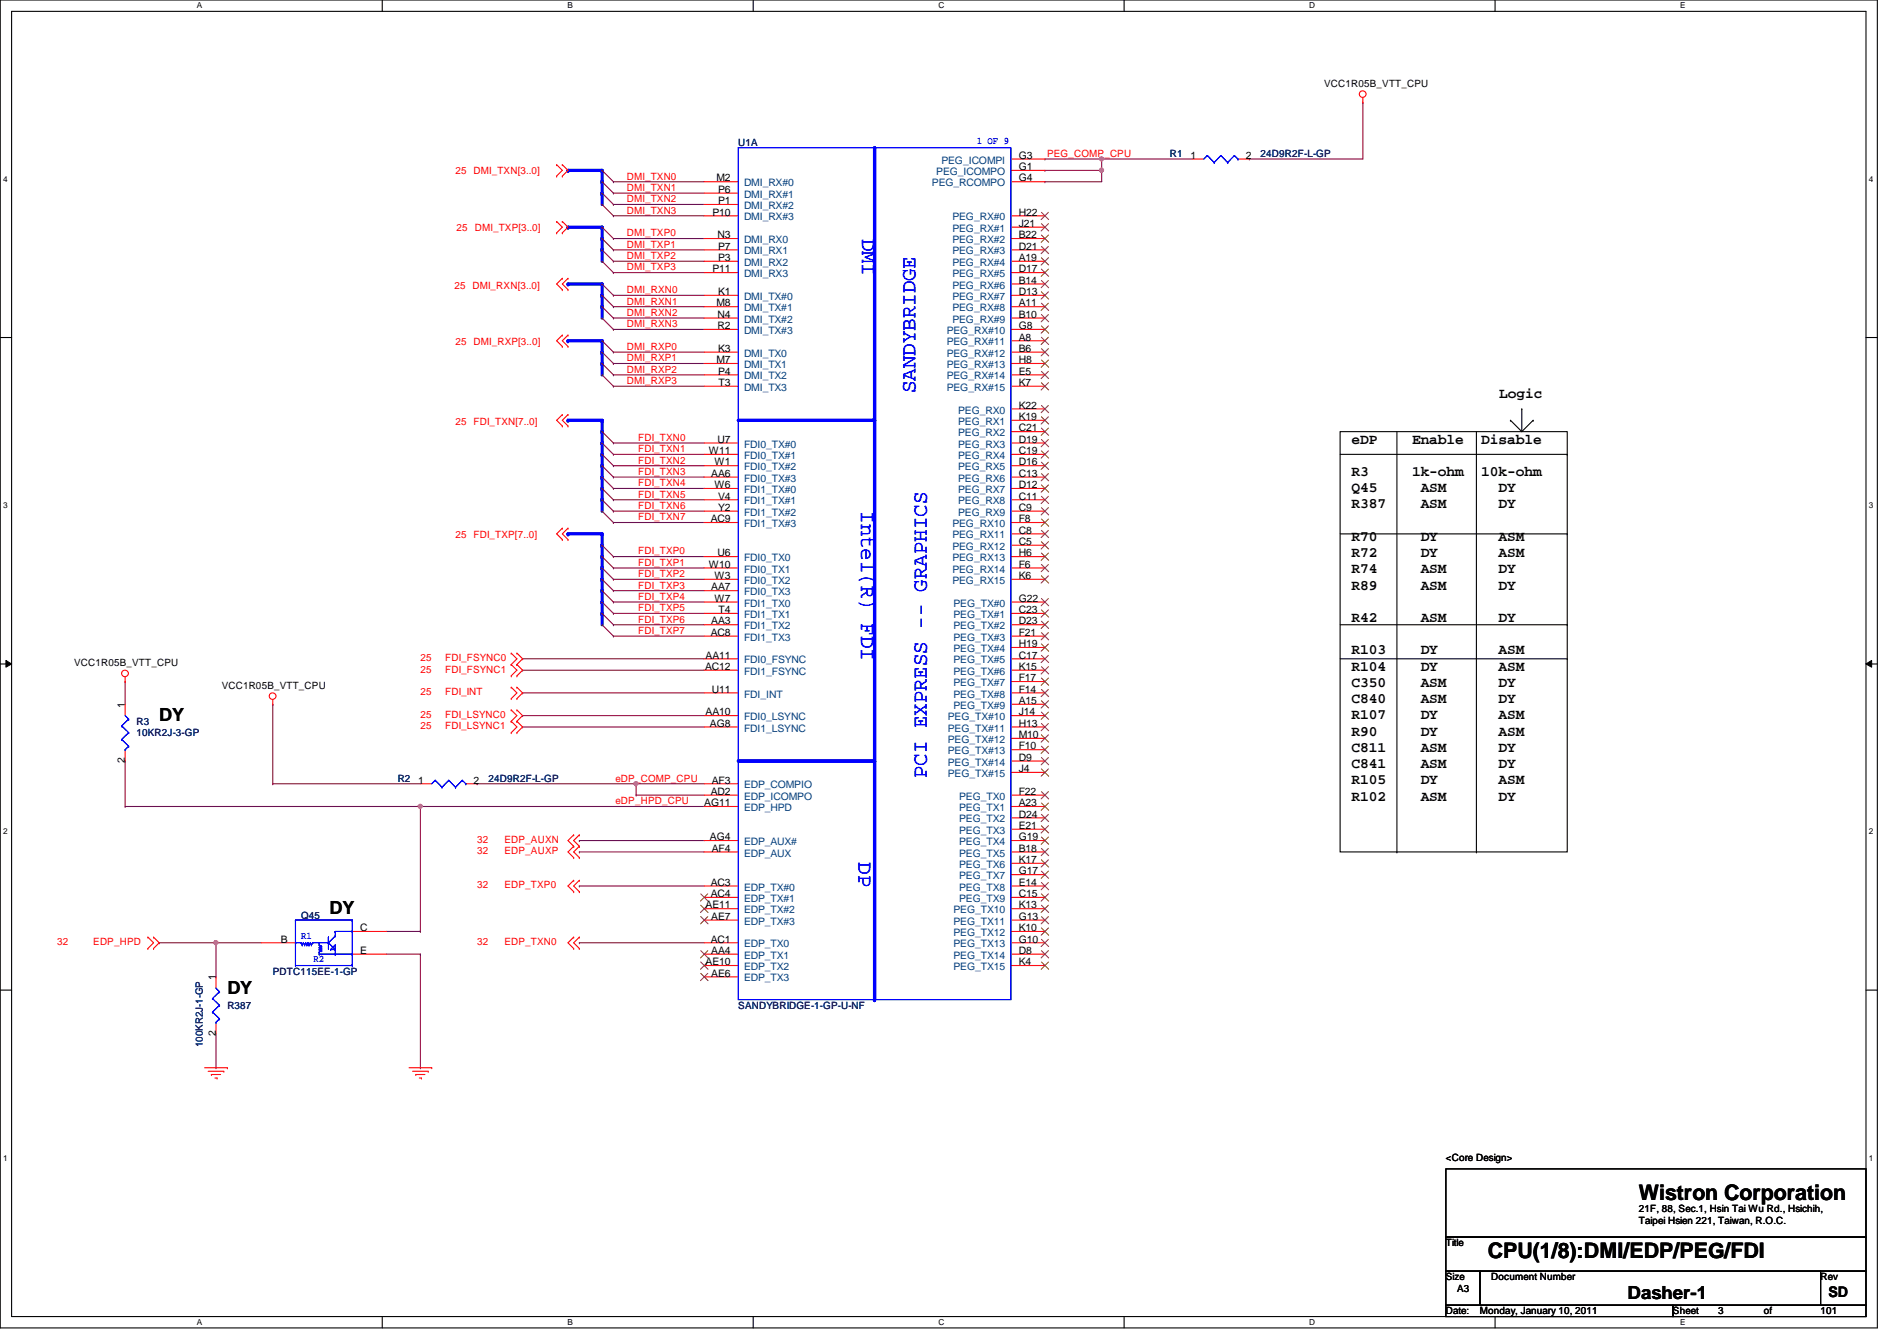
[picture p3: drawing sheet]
<svg xmlns="http://www.w3.org/2000/svg" width="297mm" height="210mm" viewBox="0 0 297 210" stroke-linecap="round" stroke-linejoin="round" font-family="sans-serif">
<path d="M0 0h294v207.9h-294zM1.8 1.8h290.4v204.3h-290.4z" fill="none" stroke="#000" stroke-width=".17"/>
<g fill="#fff">
<path d="M30.8 .2h.8v1.4h-.8z"/>
<path d="M30.8 206.2h.8v1.4h-.8z"/>
</g>
<path d="M59.9 0v1.8M59.9 206.1v1.8" fill="none" stroke="#000" stroke-width=".17"/>
<g fill="#fff">
<path d="M88.9 .2h.8v1.4h-.8z"/>
<path d="M88.9 206.2h.8v1.4h-.8z"/>
</g>
<path d="M117.9 0v1.8M117.9 206.1v1.8" fill="none" stroke="#000" stroke-width=".17"/>
<g fill="#fff">
<path d="M146.9 .2h.9v1.4h-.9z"/>
<path d="M146.9 206.2h.9v1.4h-.9z"/>
</g>
<path d="M176 0v1.8M176 206.1v1.8" fill="none" stroke="#000" stroke-width=".17"/>
<g fill="#fff">
<path d="M205 .2h.9v1.4h-.9z"/>
<path d="M205 206.2h.9v1.4h-.9z"/>
</g>
<path d="M234.1 0v1.8M234.1 206.1v1.8" fill="none" stroke="#000" stroke-width=".17"/>
<g fill="#fff">
<path d="M263.1 .2h.8v1.4h-.8z"/>
<path d="M263.1 206.2h.8v1.4h-.8z"/>
<path d="M.5 27.3h.7v1.4h-.7z"/>
<path d="M292.6 27.3h.7v1.4h-.7z"/>
<path d="M.5 78.4h.7v1.4h-.7z"/>
<path d="M292.6 78.4h.7v1.4h-.7z"/>
</g>
<path d="M0 52.8h1.8M292.2 52.8h1.8" fill="none" stroke="#000" stroke-width=".17"/>
<g fill="#fff">
<path d="M.5 129.5h.7v1.4h-.7z"/>
<path d="M292.6 129.5h.7v1.4h-.7z"/>
</g>
<path d="M0 103.9h1.8M292.2 103.9h1.8" fill="none" stroke="#000" stroke-width=".17"/>
<path d="M.9 103.4l.9 .5-.9 .5zM292.2 103.9l.9-.5v1z" fill="#000"/>
<path d="M.9 103.4l.9 .5-.9 .5zM292.2 103.9l.9-.5v1z" fill="none" stroke="#000" stroke-width=".16"/>
<g fill="#fff">
<path d="M.5 180.5h.7v1.4h-.7z"/>
<path d="M292.6 180.5h.7v1.4h-.7z"/>
</g>
<path d="M0 155h1.8M292.2 155h1.8" fill="none" stroke="#000" stroke-width=".17"/>
<path d="M163.6 28.4h.1M163.6 24.9h.1M163.6 24.9h8.9M172.5 26.7h.1M172.5 26.7v1.7h-8.9" fill="none" stroke="#800040" stroke-width=".17"/>
<path d="M88.9 26.7h5.4" fill="none" stroke="#00f" stroke-width=".51"/>
<circle cx="88.9" cy="26.7" r=".25" fill="#00f"/>
<path d="M94.3 30.2v1.8" fill="none" stroke="#00f" stroke-width=".51"/>
<circle cx="94.3" cy="30.2" r=".25" fill="#00f"/>
<g fill="none" stroke="#800040" stroke-width=".17">
<path d="M96.1 28.4h.1M96.1 30.2h.1M96.1 32h.1M96.1 33.8h.1M96.1 37.3h.1M96.1 39.1h.1M96.1 28.4h14.2M96.1 30.2h14.2M96.1 32h14.2M96.1 33.8h14.2M96.1 37.3h14.2M96.1 39.1h14.2"/>
<path d="M96.1 40.9h.1M96.1 42.7h.1M96.1 40.9h14.2M96.1 42.7h14.2"/>
</g>
<path d="M88.9 44.4h5.4" fill="none" stroke="#00f" stroke-width=".51"/>
<circle cx="88.9" cy="44.5" r=".25" fill="#00f"/>
<path d="M94.3 48v1.8" fill="none" stroke="#00f" stroke-width=".51"/>
<circle cx="94.3" cy="48" r=".25" fill="#00f"/>
<path d="M96.1 46.2h.1M96.1 48h.1M96.1 49.8h.1M96.1 51.6h.1M96.1 46.2h14.2M96.1 48h14.2M96.1 49.8h14.2M96.1 51.6h14.2" fill="none" stroke="#800040" stroke-width=".17"/>
<path d="M88.9 53.3h5.4" fill="none" stroke="#00f" stroke-width=".51"/>
<circle cx="88.9" cy="53.3" r=".25" fill="#00f"/>
<path d="M94.3 56.9v1.8" fill="none" stroke="#00f" stroke-width=".51"/>
<circle cx="94.3" cy="56.9" r=".25" fill="#00f"/>
<path d="M163.6 26.7h.1M172.5 24.9h.1M172.5 24.9v1.8h-8.9M96.1 55.1h.1M96.1 56.9h.1M96.1 58.7h.1M96.1 55.1h14.2M96.1 56.9h14.2M96.1 58.7h14.2M96.1 60.5h.1M96.1 60.5h14.2" fill="none" stroke="#800040" stroke-width=".17"/>
<circle cx="172.5" cy="26.6" r=".32" fill="#f0f"/>
<circle cx="172.5" cy="26.6" r=".32" fill="none" stroke="#f0f" stroke-width=".17"/>
<path d="M172.5 24.9h14.2M172.5 24.9h.1" fill="none" stroke="#800040" stroke-width=".17"/>
<circle cx="172.5" cy="24.9" r=".32" fill="#f0f"/>
<circle cx="172.5" cy="24.9" r=".32" fill="none" stroke="#f0f" stroke-width=".17"/>
<g fill="none" stroke="#800040" stroke-width=".17">
<path d="M195.6 24.9h.1M195.6 24.9h17.8M96.1 69.3h.1M96.1 71.1h.1M96.1 72.9h.1M96.1 74.7h.1M96.1 76.5h.1M96.1 78.2h.1M96.1 69.3h14.2M96.1 71.1h14.2M96.1 72.9h14.2M96.1 74.7h14.2"/>
<path d="M96.1 76.5h14.2M96.1 78.2h14.2M96.1 81.8h.1M96.1 80h.1M96.1 94.2h.1M96.1 96h.1M96.1 99.6h.1M96.1 97.8h.1M96.1 87.1h.1M96.1 88.9h.1M96.1 90.7h.1M96.1 92.5h.1"/>
<path d="M96.1 81.8h14.2M96.1 80h14.2M96.1 94.2h14.2M96.1 96h14.2M96.1 99.6h14.2M96.1 97.8h14.2M96.1 87.1h14.2M96.1 88.9h14.2M96.1 90.7h14.2M96.1 92.5h14.2"/>
</g>
<path d="M94.3 78.2v1.8" fill="none" stroke="#00f" stroke-width=".51"/>
<circle cx="94.3" cy="78.2" r=".25" fill="#00f"/>
<path d="M88.9 65.8h5.4" fill="none" stroke="#00f" stroke-width=".51"/>
<circle cx="88.9" cy="65.8" r=".25" fill="#00f"/>
<path d="M81.8 103.1h.1M81.8 104.9h.1M81.8 108.5h.1M81.8 112h.1M81.8 113.8h.1M81.8 103.1h28.5M81.8 104.9h28.5M81.8 108.5h28.5M81.8 112h28.5M81.8 113.8h28.5" fill="none" stroke="#800040" stroke-width=".17"/>
<path d="M88.9 35.6h5.4" fill="none" stroke="#00f" stroke-width=".51"/>
<circle cx="88.9" cy="35.6" r=".25" fill="#00f"/>
<path d="M94.3 28.4v1.8" fill="none" stroke="#00f" stroke-width=".51"/>
<circle cx="94.3" cy="28.4" r=".25" fill="#00f"/>
<path d="M94.3 26.7v1.7" fill="none" stroke="#00f" stroke-width=".51"/>
<circle cx="94.3" cy="26.7" r=".25" fill="#00f"/>
<path d="M94.3 37.3v1.8" fill="none" stroke="#00f" stroke-width=".51"/>
<circle cx="94.3" cy="37.3" r=".25" fill="#00f"/>
<path d="M94.3 39.1v1.8" fill="none" stroke="#00f" stroke-width=".51"/>
<circle cx="94.3" cy="39.1" r=".25" fill="#00f"/>
<path d="M94.3 35.6v1.7" fill="none" stroke="#00f" stroke-width=".51"/>
<circle cx="94.3" cy="35.6" r=".25" fill="#00f"/>
<path d="M94.3 44.4v1.8" fill="none" stroke="#00f" stroke-width=".51"/>
<circle cx="94.3" cy="44.5" r=".25" fill="#00f"/>
<path d="M94.3 46.2v1.8" fill="none" stroke="#00f" stroke-width=".51"/>
<circle cx="94.3" cy="46.2" r=".25" fill="#00f"/>
<path d="M94.3 53.3v1.8" fill="none" stroke="#00f" stroke-width=".51"/>
<circle cx="94.3" cy="53.3" r=".25" fill="#00f"/>
<path d="M94.3 55.1v1.8" fill="none" stroke="#00f" stroke-width=".51"/>
<circle cx="94.3" cy="55.1" r=".25" fill="#00f"/>
<path d="M94.3 71.1v1.8" fill="none" stroke="#00f" stroke-width=".51"/>
<circle cx="94.3" cy="71.1" r=".25" fill="#00f"/>
<path d="M94.3 65.8v1.8" fill="none" stroke="#00f" stroke-width=".51"/>
<circle cx="94.3" cy="65.8" r=".25" fill="#00f"/>
<path d="M94.3 69.3v1.8" fill="none" stroke="#00f" stroke-width=".51"/>
<circle cx="94.3" cy="69.3" r=".25" fill="#00f"/>
<path d="M94.3 67.6v1.7" fill="none" stroke="#00f" stroke-width=".51"/>
<circle cx="94.3" cy="67.6" r=".25" fill="#00f"/>
<path d="M94.3 74.7v1.8" fill="none" stroke="#00f" stroke-width=".51"/>
<circle cx="94.3" cy="74.7" r=".25" fill="#00f"/>
<path d="M94.3 72.9v1.8" fill="none" stroke="#00f" stroke-width=".51"/>
<circle cx="94.3" cy="72.9" r=".25" fill="#00f"/>
<path d="M94.3 76.5v1.7" fill="none" stroke="#00f" stroke-width=".51"/>
<circle cx="94.3" cy="76.5" r=".25" fill="#00f"/>
<path d="M94.3 96v1.8" fill="none" stroke="#00f" stroke-width=".51"/>
<circle cx="94.3" cy="96" r=".25" fill="#00f"/>
<path d="M88.9 83.6h5.4" fill="none" stroke="#00f" stroke-width=".51"/>
<circle cx="88.9" cy="83.6" r=".25" fill="#00f"/>
<path d="M94.3 88.9v1.8" fill="none" stroke="#00f" stroke-width=".51"/>
<circle cx="94.3" cy="88.9" r=".25" fill="#00f"/>
<path d="M94.3 83.6v1.7" fill="none" stroke="#00f" stroke-width=".51"/>
<circle cx="94.3" cy="83.6" r=".25" fill="#00f"/>
<path d="M94.3 87.1v1.8" fill="none" stroke="#00f" stroke-width=".51"/>
<circle cx="94.3" cy="87.1" r=".25" fill="#00f"/>
<path d="M94.3 85.3v1.8" fill="none" stroke="#00f" stroke-width=".51"/>
<circle cx="94.3" cy="85.3" r=".25" fill="#00f"/>
<path d="M94.3 90.7v1.8" fill="none" stroke="#00f" stroke-width=".51"/>
<circle cx="94.3" cy="90.7" r=".25" fill="#00f"/>
<path d="M94.3 92.5v1.7" fill="none" stroke="#00f" stroke-width=".51"/>
<circle cx="94.3" cy="92.5" r=".25" fill="#00f"/>
<path d="M94.3 94.2v1.8" fill="none" stroke="#00f" stroke-width=".51"/>
<circle cx="94.3" cy="94.2" r=".25" fill="#00f"/>
<path d="M213.4 16h.1M213.4 16v8.9M65.8 126.2h44.5M65.8 126.2h.1" fill="none" stroke="#800040" stroke-width=".17"/>
<circle cx="65.8" cy="126.2" r=".32" fill="#f0f"/>
<circle cx="65.8" cy="126.2" r=".32" fill="none" stroke="#f0f" stroke-width=".17"/>
<path d="M19.6 119.1h.1M19.6 119.1v7.1M99.6 122.7h.1M99.6 122.7h10.7" fill="none" stroke="#800040" stroke-width=".17"/>
<circle cx="99.6" cy="122.7" r=".32" fill="#f0f"/>
<circle cx="99.6" cy="122.7" r=".32" fill="none" stroke="#f0f" stroke-width=".17"/>
<g fill="none" stroke="#800040" stroke-width=".17">
<path d="M19.6 106.7h.1M19.6 106.7v3.5M42.7 110.2h.1M42.7 110.2v12.5M42.7 122.7h.1M42.7 122.7h23.1M74.7 122.7h24.9M74.7 122.7h.1M90.7 131.6h.1M90.7 133.3h.1M90.7 138.7h.1M90.7 131.6h19.6"/>
<path d="M90.7 133.3h19.6M90.7 138.7h19.6M99.6 124.5h.1M99.6 122.7h.1M99.6 122.7v1.8M99.6 124.5h10.7M33.8 147.6h.1M33.8 147.6h7.1M60.5 149.4h5.3M65.8 149.4h.1M65.8 149.4v17.7M90.7 147.6h.1"/>
<path d="M90.7 147.6h19.6M65.8 167.1h.1"/>
</g>
<circle cx="33.8" cy="147.5" r=".32" fill="#f0f"/>
<circle cx="33.8" cy="147.5" r=".32" fill="none" stroke="#f0f" stroke-width=".17"/>
<g fill="none" stroke="#800040" stroke-width=".17">
<path d="M94.3 26.7h.1M94.3 28.4h.1M94.3 30.2h.1M94.3 32h.1M94.3 35.6h.1M94.3 37.3h.1M94.3 39.1h.1M94.3 26.7l1.8 1.7M94.3 28.4l1.8 1.8M94.3 30.2l1.8 1.8M94.3 32l1.8 1.8M94.3 35.6l1.8 1.7"/>
<path d="M94.3 37.3l1.8 1.8M94.3 39.1l1.8 1.8M94.3 40.9h.1M94.3 44.4h.1M94.3 46.2h.1M94.3 48h.1M94.3 49.8h.1M94.3 53.3h.1M94.3 55.1h.1M94.3 56.9h.1M94.3 58.7h.1M94.3 40.9l1.8 1.8"/>
<path d="M94.3 44.4l1.8 1.8M94.3 46.2l1.8 1.8M94.3 48l1.8 1.8M94.3 49.8l1.8 1.8M94.3 53.3l1.8 1.8M94.3 55.1l1.8 1.8M94.3 56.9l1.8 1.8M94.3 58.7l1.8 1.8M94.3 67.6h.1M94.3 69.3h.1M94.3 71.1h.1M94.3 72.9h.1"/>
<path d="M94.3 74.7h.1M94.3 76.5h.1M94.3 78.2h.1M94.3 67.6l1.8 1.7M94.3 69.3l1.8 1.8M94.3 71.1l1.8 1.8M94.3 72.9l1.8 1.8M94.3 74.7l1.8 1.8M94.3 76.5l1.8 1.7M94.3 78.2l1.8 1.8M94.3 80h.1M94.3 85.3h.1"/>
<path d="M94.3 87.1h.1M94.3 88.9h.1M94.3 90.7h.1M94.3 92.5h.1M94.3 94.2h.1M94.3 96h.1M94.3 97.8h.1M94.3 80l1.8 1.8M94.3 85.3l1.8 1.8M94.3 87.1l1.8 1.8M94.3 88.9l1.8 1.8M94.3 90.7l1.8 1.8"/>
<path d="M94.3 92.5l1.8 1.7M94.3 94.2l1.8 1.8M94.3 96l1.8 1.8M94.3 97.8l1.8 1.8M19.6 126.2h.1M19.6 126.2h46.2M65.8 126.2h.1M65.8 126.2v19.6M24.9 147.6h8.9v5.3M24.9 147.6h.1M33.8 152.9h.1M60.5 145.8h5.3"/>
<path d="M65.8 145.8h.1M33.8 167.1h.1M33.8 161.8v5.3"/>
</g>
<g fill="none" stroke="#f00" stroke-width=".17">
<path d="M213.4 16h.1M213.4 15.3v.7M87.2 25.8l.8 .9-.8 .9M87.2 34.7l.8 .9-.8 .8M87.2 27.6h.1M87.2 25.8h.1M87.2 36.4h.1M87.2 34.7h.1M88 25.8h.1M88 27.6h.1M88 34.7h.1M88 36.4h.1"/>
<path d="M88 25.8l.9 .9-.9 .9M88 34.7l.9 .9-.9 .8M110.3 28.4h5.3M110.3 30.2h5.3M110.3 32h5.3M110.3 33.8h5.3M110.3 37.3h5.3M110.3 39.1h5.3M158.3 28.4h5.3M158.3 33.8h5.3M158.3 37.3h5.3M158.3 39.1h5.3"/>
<path d="M158.3 24.9h5.3M158.3 26.7h5.3M158.3 35.6h5.3M88 52.5h.1M88 54.2h.1M88 43.6h.1M88 45.3h.1M88 52.5l-.8 .8 .8 .9M88 43.6l-.8 .8 .8 .9M88.9 52.5l-.9 .8 .9 .9M88.9 43.6l-.9 .8 .9 .9M88.9 52.5h.1"/>
<path d="M88.9 54.2h.1M88.9 43.6h.1M88.9 45.3h.1M110.3 40.9h5.3M110.3 42.7h5.3M110.3 46.2h5.3M110.3 48h5.3M110.3 49.8h5.3M110.3 51.6h5.3M110.3 55.1h5.3M110.3 56.9h5.3M110.3 58.7h5.3"/>
<path d="M158.3 40.9h5.3M158.3 42.7h5.3M158.3 46.2h5.3M158.3 48h5.3M158.3 49.8h5.3M158.3 51.6h5.3M158.3 55.1h5.3M158.3 56.9h5.3M158.3 58.7h5.3M158.3 44.4h5.3M158.3 53.3h5.3M88 64.9h.1"/>
<path d="M88 66.7h.1M88 64.9l-.8 .9 .8 .9M88.9 64.9l-.9 .9 .9 .9M88.9 64.9h.1M88.9 66.7h.1M110.3 60.5h5.3M110.3 69.3h5.3M110.3 71.1h5.3M110.3 72.9h5.3M110.3 74.7h5.3M110.3 76.5h5.3M110.3 78.2h5.3"/>
<path d="M158.3 60.5h5.3M158.3 69.3h5.3M158.3 71.1h5.3M158.3 72.9h5.3M158.3 74.7h5.3M158.3 76.5h5.3M158.3 78.2h5.3M158.3 64h5.3M158.3 65.8h5.3M158.3 67.6h5.3M88 82.7h.1M88 84.5h.1"/>
<path d="M88 82.7l-.8 .9 .8 .9M88.9 82.7l-.9 .9 .9 .9M88.9 82.7h.1M88.9 84.5h.1M110.3 80h5.3M110.3 81.8h5.3M110.3 87.1h5.3M110.3 88.9h5.3M110.3 90.7h5.3M110.3 92.5h5.3M110.3 94.2h5.3M110.3 96h5.3"/>
<path d="M110.3 97.8h5.3M110.3 99.6h5.3M158.3 80h5.3M158.3 81.8h5.3M158.3 87.1h5.3M158.3 88.9h5.3M158.3 90.7h5.3M158.3 94.2h5.3M158.3 96h5.3M158.3 97.8h5.3M158.3 99.6h5.3M158.3 83.6h5.3"/>
<path d="M158.3 85.3h5.3M19.6 106.7h.1M19.6 106v.7M42.7 110.2h.1M42.7 109.5v.7M80 102.2h.1M80 104h.1M80 105.8h.1M80 107.6h.1M80 109.3h.1M80 111.1h.1M80 112.9h.1"/>
<path d="M80 114.7h.1M80 102.2l.9 .9-.9 .9M80 104l.9 .9-.9 .9M80 107.6l.9 .9-.9 .8M80 111.1l.9 .9-.9 .9M80 112.9l.9 .9-.9 .9M80.9 102.2l.9 .9-.9 .9M80.9 104l.9 .9-.9 .9M80.9 107.6l.9 .9-.9 .8M80.9 111.1l.9 .9-.9 .9M80.9 112.9l.9 .9-.9 .9M80.9 104h.1"/>
<path d="M80.9 102.2h.1M80.9 105.8h.1M80.9 109.3h.1M80.9 107.6h.1M80.9 112.9h.1M80.9 111.1h.1M80.9 114.7h.1M110.3 103.1h5.3M110.3 104.9h5.3M110.3 108.5h5.3M110.3 112h5.3M110.3 113.8h5.3"/>
<path d="M158.3 103.1h5.3M158.3 104.9h5.3M158.3 108.5h5.3M158.3 112h5.3M158.3 113.8h5.3M158.3 101.3h5.3M158.3 106.7h5.3M158.3 110.2h5.3M158.3 115.6h5.3M158.3 117.3h5.3M158.3 119.1h5.3M89.8 130.7l-.9 .9 .9 .9"/>
<path d="M89.8 132.5l-.9 .8 .9 .9M89.8 137.8l-.9 .9 .9 .9M89.8 130.7h.1M89.8 132.5h.1M89.8 134.2h.1M89.8 137.8h.1M89.8 139.6h.1M90.7 130.7l-.9 .9 .9 .9M90.7 132.5l-.9 .8 .9 .9M90.7 137.8l-.9 .9 .9 .9M90.7 130.7h.1M90.7 132.5h.1"/>
<path d="M90.7 134.2h.1M90.7 137.8h.1M90.7 139.6h.1M110.3 124.5h5.3M110.3 126.2h5.3M110.3 131.6h5.3M110.3 133.3h5.3M110.3 138.7h5.3M110.3 122.7h5.3M158.3 120.9h5.3M158.3 124.5h5.3M158.3 126.2h5.3"/>
<path d="M158.3 128h5.3M158.3 129.8h5.3M158.3 131.6h5.3M158.3 133.3h5.3M158.3 135.1h5.3M158.3 136.9h5.3M158.3 138.7h5.3M23.2 146.7l.8 .9-.8 .9M23.2 146.7h.1M23.2 148.5h.1M24 148.5h.1M24 146.7h.1"/>
<path d="M24 146.7l.9 .9-.9 .9M89.8 146.7l-.9 .9 .9 .9M89.8 146.7h.1M89.8 148.5h.1M90.7 146.7l-.9 .9 .9 .9M90.7 146.7h.1M90.7 148.5h.1M110.3 140.5h5.3M110.3 142.2h5.3M110.3 144h5.3M110.3 147.6h5.3M110.3 149.4h5.3"/>
<path d="M110.3 151.1h5.3M110.3 152.9h5.3M158.3 140.5h5.3M158.3 142.2h5.3M158.3 144h5.3M158.3 145.8h5.3M158.3 147.6h5.3M158.3 149.4h5.3M158.3 151.1h5.3M32 167.1h3.6M32.6 167.7h2.4M33.1 168.2h.1"/>
<path d="M33.1 168.2h1.4M33.7 168.7h.3M34 168.7h.1M35 167.7h.1M35.6 167.1h.1M64 167.1h3.6M64.6 167.7h2.5M65.1 168.2h.1M65.1 168.2h1.4M65.7 168.7h.3M66 168.7h.1M67.1 167.7h.1"/>
<path d="M67.6 167.1h.1"/>
<circle cx="213.4" cy="14.7" r=".52"/>
<circle cx="19.6" cy="105.4" r=".52"/>
<circle cx="42.7" cy="109" r=".52"/>
</g>
<g fill="none" stroke="#000" stroke-width=".17">
<path d="M209.8 67.6h35.6v65.7h-35.6zM209.8 71.1h35.6M218.7 67.6v65.7M231.2 67.6v65.7M236.5 65.8h.1M236.5 65.8l1.8 1.8M238.3 64h.1M238.3 64v3.6M240.1 65.8h.1M240.1 65.8l-1.8 1.8M245.4 71.1h.1M209.8 83.6h35.6"/>
<path d="M209.8 97.8h35.6M245.4 83.6h.1M245.4 97.8h.1M209.8 103.1h35.6M245.4 103.1h.1M218.7 133.3h.1M231.2 133.3h.1M226.4 183h65.8v10.6h-65.8zM226.4 193.6h65.8v5.4h-65.8zM226.4 199h5.3v5.3h-5.3zM231.7 199h53.4v5.3h-53.4zM285.1 199h7.1v5.3h-7.1z"/>
<path d="M226.4 204.3h35.6v1.8h-35.6zM262 204.3h30.2v1.8h-30.2z"/>
</g>
<g fill="none" stroke="#804000" stroke-width=".16">
<path d="M163.1 33.2l1.1 1.2M163.1 35l1.1 1.2M163.1 36.8l1.1 1.1M163.1 38.6l1.1 1.1M164.2 33.2l-1.2 1.2M164.2 35l-1.2 1.2M164.2 36.8l-1.2 1.1M164.2 38.6l-1.2 1.1M163.1 40.3l1.1 1.2M163.1 42.1l1.1 1.2M163.1 43.9l1.1 1.1M163.1 45.7l1.1 1.1"/>
<path d="M163.1 47.5l1.1 1.1M163.1 49.2l1.1 1.2M163.1 51l1.1 1.2M163.1 52.8l1.1 1.1M163.1 54.6l1.1 1.1M163.1 56.3l1.1 1.2M163.1 58.1l1.1 1.2M163.1 59.9l1.1 1.1M164.2 40.3l-1.2 1.2M164.2 42.1l-1.2 1.2M164.2 43.9l-1.2 1.1M164.2 45.7l-1.2 1.1"/>
<path d="M164.2 47.5l-1.2 1.1M164.2 49.2l-1.2 1.2M164.2 51l-1.2 1.2M164.2 52.8l-1.2 1.1M164.2 54.6l-1.2 1.1M164.2 56.3l-1.2 1.2M164.2 58.1l-1.2 1.2M164.2 59.9l-1.2 1.1M163.1 63.5l1.1 1.1M163.1 65.2l1.1 1.2M163.1 67l1.1 1.2M163.1 68.8l1.1 1.1"/>
<path d="M163.1 70.6l1.1 1.1M163.1 72.3l1.1 1.2M163.1 74.1l1.1 1.2M163.1 75.9l1.1 1.1M163.1 77.7l1.1 1.1M163.1 79.5l1.1 1.1M164.2 63.5l-1.2 1.1M164.2 65.2l-1.2 1.2M164.2 67l-1.2 1.2M164.2 68.8l-1.2 1.1M164.2 70.6l-1.2 1.1M164.2 72.3l-1.2 1.2"/>
<path d="M164.2 74.1l-1.2 1.2M164.2 75.9l-1.2 1.1M164.2 77.7l-1.2 1.1M164.2 79.5l-1.2 1.1M163.1 81.2l1.1 1.2M163.1 83l1.1 1.2M163.1 84.8l1.1 1.1M163.1 86.6l1.1 1.1M163.1 88.3l1.1 1.2M163.1 90.1l1.1 1.2M163.1 93.7l1.1 1.1M163.1 95.5l1.1 1.1"/>
<path d="M163.1 97.2l1.1 1.2M163.1 99l1.1 1.2M164.2 81.2l-1.2 1.2M164.2 83l-1.2 1.2M164.2 84.8l-1.2 1.1M164.2 86.6l-1.2 1.1M164.2 88.3l-1.2 1.2M164.2 90.1l-1.2 1.2M164.2 93.7l-1.2 1.1M164.2 95.5l-1.2 1.1M164.2 97.2l-1.2 1.2M164.2 99l-1.2 1.2"/>
<path d="M163.1 100.8l1.1 1.1M163.1 102.6l1.1 1.1M163.1 104.4l1.1 1.1M163.1 106.1l1.1 1.2M163.1 107.9l1.1 1.2M163.1 109.7l1.1 1.1M163.1 111.5l1.1 1.1M163.1 113.2l1.1 1.2M163.1 115l1.1 1.2M163.1 116.8l1.1 1.1M163.1 118.6l1.1 1.1M164.2 100.8l-1.2 1.1"/>
<path d="M164.2 102.6l-1.2 1.1M164.2 104.4l-1.2 1.1M164.2 106.1l-1.2 1.2M164.2 107.9l-1.2 1.2M164.2 109.7l-1.2 1.1M164.2 111.5l-1.2 1.1M164.2 113.2l-1.2 1.2M164.2 115l-1.2 1.2M164.2 116.8l-1.2 1.1M164.2 118.6l-1.2 1.1M109.7 139.9l1.2 1.2M110.8 139.9l-1.1 1.2"/>
<path d="M163.1 120.4l1.1 1.1M163.1 123.9l1.1 1.2M163.1 125.7l1.1 1.1M163.1 127.5l1.1 1.1M163.1 129.2l1.1 1.2M163.1 131l1.1 1.2M163.1 132.8l1.1 1.1M163.1 134.6l1.1 1.1M163.1 136.4l1.1 1.1M163.1 138.1l1.1 1.2M163.1 139.9l1.1 1.2M164.2 120.4l-1.2 1.1"/>
<path d="M164.2 123.9l-1.2 1.2M164.2 125.7l-1.2 1.1M164.2 127.5l-1.2 1.1M164.2 129.2l-1.2 1.2M164.2 131l-1.2 1.2M164.2 132.8l-1.2 1.1M164.2 134.6l-1.2 1.1M164.2 136.4l-1.2 1.1M164.2 138.1l-1.2 1.2M164.2 139.9l-1.2 1.2M109.7 148.8l1.2 1.1M109.7 150.6l1.2 1.1"/>
<path d="M109.7 152.4l1.2 1.1M109.7 141.7l1.2 1.1M109.7 143.5l1.2 1.1M110.8 148.8l-1.1 1.1M110.8 150.6l-1.1 1.1M110.8 152.4l-1.1 1.1M110.8 141.7l-1.1 1.1M110.8 143.5l-1.1 1.1M163.1 141.7l1.1 1.1M163.1 143.5l1.1 1.1M163.1 145.2l1.1 1.2M163.1 147l1.1 1.2"/>
<path d="M163.1 148.8l1.1 1.1M163.1 150.6l1.1 1.1M164.2 141.7l-1.2 1.1M164.2 143.5l-1.2 1.1M164.2 145.2l-1.2 1.2M164.2 147l-1.2 1.2M164.2 148.8l-1.2 1.1M164.2 150.6l-1.2 1.1"/>
</g>
<path d="M115.6 23.1h42.7v133.4h-42.7z" fill="none" stroke="#00f" stroke-width=".17"/>
<path d="M136.9 23.1v133.4" fill="none" stroke="#00f" stroke-width=".51"/>
<circle cx="136.9" cy="156.5" r=".25" fill="#00f"/>
<path d="M115.6 65.8h21.3" fill="none" stroke="#00f" stroke-width=".51"/>
<circle cx="136.9" cy="65.8" r=".25" fill="#00f"/>
<path d="M115.6 119.1h21.3" fill="none" stroke="#00f" stroke-width=".51"/>
<circle cx="136.9" cy="119.1" r=".25" fill="#00f"/>
<path d="M115.6 23.1h42.7v133.4h-42.7z" fill="none" stroke="#00f" stroke-width=".17"/>
<path d="M136.9 23.1v133.4" fill="none" stroke="#00f" stroke-width=".51"/>
<circle cx="136.9" cy="156.5" r=".25" fill="#00f"/>
<path d="M115.6 65.8h21.3" fill="none" stroke="#00f" stroke-width=".51"/>
<circle cx="136.9" cy="65.8" r=".25" fill="#00f"/>
<path d="M115.6 119.1h21.3" fill="none" stroke="#00f" stroke-width=".51"/>
<circle cx="136.9" cy="119.1" r=".25" fill="#00f"/>
<path d="M186.7 24.9h1.8M193.8 24.9h1.8M19.6 110.2v1.8M19.6 117.3v1.8M65.8 122.7h1.8M72.9 122.7h1.8M33.8 152.9v1.8M40.9 147.6h5.4M55.2 149.4h5.3M55.2 145.8h5.3M33.8 160v1.8" fill="none" stroke="#f00" stroke-width=".17"/>
<g fill="none" stroke="#00f" stroke-width=".17">
<path d="M189.1 24.3h.1M189.1 24.3l1 1.1M189.1 24.3l-.6 .6M190.1 25.4h.1M191.2 24.3l-1.1 1.1M191.2 24.3h.1M191.2 24.3l1 1.1M192.2 25.4h.1M193.3 24.3l-1.1 1.1M193.3 24.3h.1M193.3 24.3l.5 .6M193.8 24.9h.1"/>
<path d="M19 113.6h.1M19 115.7h.1M19 113.6l1.1 1.1M19 115.7l1.1 1.1M19.6 117.3h.1M19.6 112l.5 .6M20.1 112.6h.1M20.1 114.7h.1M20.1 116.8h.1M20.1 112.6l-1.1 1M20.1 114.7l-1.1 1M20.1 116.8l-.5 .5"/>
<path d="M68.2 122.1h.1M68.2 122.1l1 1.1M68.2 122.1l-.6 .6M69.2 123.2h.1M70.3 122.1l-1.1 1.1M70.3 122.1h.1M70.3 122.1l1 1.1M71.3 123.2h.1M72.4 122.1l-1.1 1.1M72.4 122.1h.1M72.4 122.1l.5 .6M72.9 122.7h.1"/>
<path d="M33.3 156.3h.1M33.3 158.4h.1M33.3 156.3l1.1 1.1M33.3 158.4l1.1 1.1M33.8 154.7l.6 .5M34.4 155.2h.1M34.4 157.4h.1M34.4 159.5h.1M34.4 155.2l-1.1 1.1M34.4 157.4l-1.1 1M34.4 159.5l-.6 .5M46.3 151.1h8.9"/>
<path d="M46.3 151.1h.1M46.3 144h.1M46.3 147.6h.9M46.3 144v7.1M46.3 144h8.9M47.2 147.6h.1M47.2 147.6l.1 .3M47.3 147.9h.1M47.5 147.6h.1M47.5 147.6l.2 .3M47.5 147.6l-.2 .3M47.7 147.9h.1"/>
<path d="M47.9 147.6h.1M47.9 147.6l.1 .3M47.9 147.6l-.2 .3M48 147.9h.1M48.2 147.6h.1M48.2 147.6l.2 .3M48.2 147.6l-.2 .3M48.4 147.9h.1M48.6 147.6h.1M48.6 147.6l.2 .3M48.6 147.6l-.2 .3M48.8 147.9h.1"/>
<path d="M48.9 147.6h.1M48.9 147.6h2.5M48.9 147.6l-.1 .3M50 147.9h.1M50 148.3h.1M50 148.6h.1M50 149h.1M50 149.4h.1M50 149.4h5.2M50 147.6v.3M50 149v.4M50 147.9l.4 .2"/>
<path d="M50 148.3l.4 .2M50 148.6l.4 .2M50.4 148.1h.1M50.4 148.5h.1M50.4 148.8h.1M50.4 148.1l-.4 .2M50.4 148.5l-.4 .1M50.4 148.8l-.4 .2M51.4 147.6h.1M51.4 146.7h.1M51.4 148.5h.1M51.4 146.7v1.8"/>
<path d="M51.4 147.6l1.1 1M51.8 148.6h.1M51.8 148.6h.7M52.5 147.9l-.7 .7M52.5 146.5l-1.1 1.1M52.5 148.6h.1M52.5 149.4h.1M52.5 146.5h.1M52.5 145.8h.1M52.5 147.9h.1M52.5 148.5h.1M52.5 145.8v.7"/>
<path d="M52.5 147.9v1.5M52.5 145.8h2.7M55.2 149.4h.1M55.2 145.8h.1M55.2 151h.1M55.2 151.1h.1M55.2 144h.1M55.2 144v7.1M33.8 160h.1"/>
</g>
<circle cx="172.5" cy="26.6" r=".32" fill="#f0f"/>
<circle cx="172.5" cy="26.6" r=".32" fill="none" stroke="#f0f" stroke-width=".17"/>
<circle cx="172.5" cy="24.9" r=".32" fill="#f0f"/>
<circle cx="172.5" cy="24.9" r=".32" fill="none" stroke="#f0f" stroke-width=".17"/>
<circle cx="65.8" cy="126.2" r=".32" fill="#f0f"/>
<circle cx="65.8" cy="126.2" r=".32" fill="none" stroke="#f0f" stroke-width=".17"/>
<circle cx="99.6" cy="122.7" r=".32" fill="#f0f"/>
<circle cx="99.6" cy="122.7" r=".32" fill="none" stroke="#f0f" stroke-width=".17"/>
<circle cx="33.8" cy="147.5" r=".32" fill="#f0f"/>
<circle cx="33.8" cy="147.5" r=".32" fill="none" stroke="#f0f" stroke-width=".17"/>
<g font-size="3.3" fill="#00f">
<text x="135" y="37.3" transform="rotate(90 135 37.3)">DMI</text>
<text x="143.3" y="61.5" transform="rotate(-90 143.3 61.5)">SANDYBRIDGE</text>
<text x="134.8" y="80" transform="rotate(90 134.8 80)">Intel(R) FDI</text>
<text x="145.1" y="121.8" transform="rotate(-90 145.1 121.8)">PCI EXPRESS -- GRAPHICS</text>
<text x="134.4" y="135" transform="rotate(90 134.4 135)">DP</text>
</g>
<g font-size="3.3">
<text x="256.6" y="187.9">Wistron Corporation</text>
<text x="233" y="196.9">CPU(1/8):DMI/EDP/PEG/FDI</text>
</g>
<g font-size="2.8">
<text x="24.9" y="112.9">DY</text>
<text x="51.6" y="143.1">DY</text>
<text x="35.6" y="155.5">DY</text>
<text x="254.8" y="203.4">Dasher-1</text>
</g>
<g font-size="2.3">
<text x="234.7" y="62.3">Logic</text>
<text x="211.6" y="69.4">eDP</text>
<text x="221.1" y="69.4">Enable</text>
<text x="231.9" y="69.4">Disable</text>
<text x="211.6" y="74.5">R3</text>
<text x="211.6" y="77">Q45</text>
<text x="221.1" y="74.5">1k-ohm</text>
<text x="222.5" y="77">ASM</text>
<text x="231.9" y="74.5">10k-ohm</text>
<text x="234.6" y="77">DY</text>
<text x="211.6" y="79.6">R387</text>
<text x="222.5" y="79.6">ASM</text>
<text x="234.6" y="79.6">DY</text>
<text x="211.6" y="84.7">R70</text>
<text x="211.6" y="87.2">R72</text>
<text x="211.6" y="89.7">R74</text>
<text x="222.5" y="84.7">DY</text>
<text x="222.5" y="87.2">DY</text>
<text x="222.5" y="89.7">ASM</text>
<text x="234.6" y="84.7">ASM</text>
<text x="234.6" y="87.2">ASM</text>
<text x="234.6" y="89.7">DY</text>
<text x="211.6" y="92.3">R89</text>
<text x="222.5" y="92.3">ASM</text>
<text x="234.6" y="92.3">DY</text>
<text x="211.6" y="97.4">R42</text>
<text x="222.5" y="97.4">ASM</text>
<text x="234.6" y="97.4">DY</text>
<text x="211.6" y="102.4">R103</text>
<text x="211.6" y="105">R104</text>
<text x="211.6" y="107.5">C350</text>
<text x="222.5" y="102.4">DY</text>
<text x="222.5" y="105">DY</text>
<text x="222.5" y="107.5">ASM</text>
<text x="234.6" y="102.4">ASM</text>
<text x="234.6" y="105">ASM</text>
<text x="234.6" y="107.5">DY</text>
<text x="211.6" y="110.1">C840</text>
<text x="211.6" y="112.6">R107</text>
<text x="222.5" y="110.1">ASM</text>
<text x="222.5" y="112.6">DY</text>
<text x="234.6" y="110.1">DY</text>
<text x="234.6" y="112.6">ASM</text>
<text x="211.6" y="115.1">R90</text>
<text x="211.6" y="117.7">C811</text>
<text x="222.5" y="115.1">DY</text>
<text x="222.5" y="117.7">ASM</text>
<text x="234.6" y="115.1">ASM</text>
<text x="234.6" y="117.7">DY</text>
<text x="211.6" y="120.2">C841</text>
<text x="211.6" y="122.8">R105</text>
<text x="211.6" y="125.3">R102</text>
<text x="222.5" y="120.2">ASM</text>
<text x="222.5" y="122.8">DY</text>
<text x="222.5" y="125.3">ASM</text>
<text x="234.6" y="120.2">DY</text>
<text x="234.6" y="122.8">ASM</text>
<text x="234.6" y="125.3">DY</text>
<text x="286.3" y="203">SD</text>
</g>
<g font-size="1.6">
<text x="207.3" y="13.5">VCC1R05B_VTT_CPU</text>
<text x="112.2" y="28.4">M2</text>
<text x="159.5" y="26.6">G1</text>
<text x="159.5" y="28.4">G4</text>
<text x="159.5" y="24.8">G3</text>
<text x="186.4" y="24.8">1</text>
<text x="195.1" y="24.8">2</text>
<text x="111.5" y="33.7">P10</text>
<text x="112.4" y="30.2">P6</text>
<text x="112.4" y="32">P1</text>
<text x="159.5" y="33.7">H22</text>
<text x="159.5" y="35.5">J21</text>
<text x="112.4" y="37.3">N3</text>
<text x="112.4" y="39.1">P7</text>
<text x="112.4" y="40.9">P3</text>
<text x="159.5" y="37.3">B22</text>
<text x="159.5" y="39.1">D21</text>
<text x="159.5" y="40.9">A19</text>
<text x="111.5" y="42.6">P11</text>
<text x="112.2" y="48">M8</text>
<text x="112.4" y="46.2">K1</text>
<text x="159.5" y="42.6">D17</text>
<text x="159.5" y="44.4">B14</text>
<text x="159.5" y="46.2">D13</text>
<text x="159.5" y="48">A11</text>
<text x="112.4" y="49.7">N4</text>
<text x="112.4" y="51.5">R2</text>
<text x="159.5" y="49.7">B10</text>
<text x="159.5" y="51.5">G8</text>
<text x="159.5" y="53.3">A8</text>
<text x="112.2" y="56.9">M7</text>
<text x="112.4" y="55.1">K3</text>
<text x="112.4" y="58.6">P4</text>
<text x="159.5" y="55.1">B6</text>
<text x="159.5" y="56.9">H8</text>
<text x="159.5" y="58.6">E5</text>
<text x="112.5" y="60.4">T3</text>
<text x="159.5" y="60.4">K7</text>
<text x="159.5" y="64">K22</text>
<text x="159.5" y="65.7">K19</text>
<text x="111" y="71.1">W11</text>
<text x="112.4" y="69.3">U7</text>
<text x="159.5" y="67.5">C21</text>
<text x="159.5" y="69.3">D19</text>
<text x="159.5" y="71.1">C19</text>
<text x="111.4" y="74.6">AA6</text>
<text x="111.9" y="72.9">W1</text>
<text x="111.9" y="76.4">W6</text>
<text x="159.5" y="72.9">D16</text>
<text x="159.5" y="74.6">C13</text>
<text x="159.5" y="76.4">D12</text>
<text x="111.3" y="81.7">AC9</text>
<text x="112.4" y="78.2">V4</text>
<text x="112.4" y="80">Y2</text>
<text x="159.5" y="81.7">F8</text>
<text x="159.5" y="83.5">C8</text>
<text x="159.5" y="78.2">C11</text>
<text x="159.5" y="80">C9</text>
<text x="111" y="88.9">W10</text>
<text x="112.4" y="87.1">U6</text>
<text x="159.5" y="85.3">C5</text>
<text x="159.5" y="87.1">H6</text>
<text x="159.5" y="88.9">F6</text>
<text x="111.4" y="92.4">AA7</text>
<text x="111.9" y="90.6">W3</text>
<text x="111.9" y="94.2">W7</text>
<text x="112.5" y="96">T4</text>
<text x="159.5" y="90.6">K6</text>
<text x="159.5" y="94.2">G22</text>
<text x="159.5" y="96">C23</text>
<text x="111.3" y="99.5">AC8</text>
<text x="111.4" y="97.7">AA3</text>
<text x="159.5" y="97.7">D23</text>
<text x="159.5" y="99.5">F21</text>
<text x="159.5" y="101.3">H19</text>
<text x="11.6" y="104.2">VCC1R05B_VTT_CPU</text>
<text x="34.7" y="107.8">VCC1R05B_VTT_CPU</text>
<text x="110.4" y="104.9">AC12</text>
<text x="110.5" y="103.1">AA11</text>
<text x="159.5" y="103.1">C17</text>
<text x="159.5" y="104.9">K15</text>
<text x="159.5" y="106.6">F17</text>
<text x="19.6" y="110.8" transform="rotate(-90 19.6 110.8)">1</text>
<text x="110.5" y="112">AA10</text>
<text x="111.2" y="113.7">AG8</text>
<text x="111.5" y="108.4">U11</text>
<text x="159.5" y="108.4">F14</text>
<text x="159.5" y="110.2">A15</text>
<text x="159.5" y="112">J14</text>
<text x="159.5" y="113.7">H13</text>
<text x="19.6" y="119.5" transform="rotate(-90 19.6 119.5)">2</text>
<text x="159.5" y="115.5">M10</text>
<text x="159.5" y="117.3">F10</text>
<text x="159.5" y="119.1">D9</text>
<text x="65.5" y="122.6">1</text>
<text x="74.2" y="122.6">2</text>
<text x="111.3" y="124.4">AD2</text>
<text x="111.5" y="122.6">AF3</text>
<text x="159.5" y="124.4">F22</text>
<text x="159.5" y="120.9">J4</text>
<text x="110.3" y="126.2">AG11</text>
<text x="111.2" y="131.5">AG4</text>
<text x="159.5" y="126.2">A23</text>
<text x="159.5" y="128">D24</text>
<text x="159.5" y="129.8">E21</text>
<text x="159.5" y="131.5">G19</text>
<text x="111.5" y="133.3">AF4</text>
<text x="159.5" y="133.3">B18</text>
<text x="159.5" y="135.1">K17</text>
<text x="159.5" y="136.9">G17</text>
<text x="110.5" y="142.2">AE11</text>
<text x="111.3" y="138.6">AC3</text>
<text x="111.3" y="140.4">AC4</text>
<text x="111.4" y="144">AE7</text>
<text x="159.5" y="138.6">E14</text>
<text x="159.5" y="140.4">C15</text>
<text x="159.5" y="142.2">K13</text>
<text x="159.5" y="144">G13</text>
<text x="44" y="147.5">B</text>
<text x="56.4" y="149.3">E</text>
<text x="56.4" y="145.8">C</text>
<text x="111.3" y="147.5">AC1</text>
<text x="111.4" y="149.3">AA4</text>
<text x="159.5" y="145.8">K10</text>
<text x="159.5" y="147.5">G10</text>
<text x="159.5" y="149.3">D8</text>
<text x="33.8" y="153.5" transform="rotate(-90 33.8 153.5)">1</text>
<text x="110.5" y="151.1">AE10</text>
<text x="111.4" y="152.9">AE6</text>
<text x="159.5" y="151.1">K4</text>
<text x="33.8" y="162.1" transform="rotate(-90 33.8 162.1)">2</text>
<text x="226.4" y="181.7">&lt;Core Design&gt;</text>
<text x="256.6" y="191.6">Taipei Hsien 221, Taiwan, R.O.C.</text>
<text x="256.6" y="189.7">21F, 88, Sec.1, Hsin Tai Wu Rd., Hsichih,</text>
<text x="226.4" y="195.1">Title</text>
<text x="226.4" y="200.4">Size</text>
<text x="228.2" y="202.2">A3</text>
<text x="233.5" y="200.4">Document Number</text>
<text x="285.1" y="200.4">Rev</text>
<text x="226.4" y="205.7">Date:</text>
<text x="231.7" y="205.7">Monday, January 10, 2011</text>
<text x="261.9" y="205.7">Sheet</text>
<text x="269.1" y="205.7">3</text>
<text x="276.2" y="205.7">of</text>
<text x="285.1" y="205.7">101</text>
</g>
<g font-size="1.6" fill="#000080">
<text x="115.6" y="22.8">U1A</text>
<text x="183.2" y="24.6">R1</text>
<text x="197.4" y="24.6">24D9R2F-L-GP</text>
<text x="21.4" y="113.5">R3</text>
<text x="21.4" y="115.2">10KR2J-3-GP</text>
<text x="62.3" y="122.3">R2</text>
<text x="76.5" y="122.3">24D9R2F-L-GP</text>
<text x="47.2" y="143.8">Q45</text>
<text x="42.7" y="152.6">PDTC115EE-1-GP</text>
<text x="35.6" y="157.9">R387</text>
<text x="115.6" y="157.9">SANDYBRIDGE-1-GP-U-NF</text>
<text x="31.7" y="163.9" transform="rotate(-90 31.7 163.9)">100KR2J-1-GP</text>
</g>
<g font-size="1.6" fill="#00f">
<text x="152.9" y="22.6">1 OF 9</text>
<text x="47.2" y="147">R1</text>
<text x="49.1" y="150.6">R2</text>
</g>
<g font-size="1.6" fill="#f00">
<text x="71.3" y="27.2">25</text>
<text x="74.2" y="27.2">DMI_TXN[3..0]</text>
<text x="98.2" y="28.1">DMI_TXN0</text>
<text x="98.2" y="29.9">DMI_TXN1</text>
<text x="164" y="24.6">PEG_COMP_CPU</text>
<text x="98.2" y="31.7">DMI_TXN2</text>
<text x="98.2" y="33.4">DMI_TXN3</text>
<text x="71.5" y="36.1">25</text>
<text x="74.4" y="36.1">DMI_TXP[3..0]</text>
<text x="98.2" y="37">DMI_TXP0</text>
<text x="98.2" y="38.8">DMI_TXP1</text>
<text x="98.2" y="40.6">DMI_TXP2</text>
<text x="71.2" y="45.2">25</text>
<text x="74" y="45.2">DMI_RXN[3..0]</text>
<text x="98.2" y="42.3">DMI_TXP3</text>
<text x="98.2" y="45.9">DMI_RXN0</text>
<text x="98.2" y="47.7">DMI_RXN1</text>
<text x="98.2" y="49.4">DMI_RXN2</text>
<text x="98.2" y="51.2">DMI_RXN3</text>
<text x="71.3" y="54.1">25</text>
<text x="74.2" y="54.1">DMI_RXP[3..0]</text>
<text x="98.2" y="54.8">DMI_RXP0</text>
<text x="98.2" y="56.6">DMI_RXP1</text>
<text x="98.2" y="58.3">DMI_RXP2</text>
<text x="98.2" y="60.1">DMI_RXP3</text>
<text x="71.3" y="66.5">25</text>
<text x="74.2" y="66.5">FDI_TXN[7..0]</text>
<text x="99.9" y="69">FDI_TXN0</text>
<text x="99.9" y="70.8">FDI_TXN1</text>
<text x="99.9" y="72.6">FDI_TXN2</text>
<text x="99.9" y="74.3">FDI_TXN3</text>
<text x="99.9" y="76.1">FDI_TXN4</text>
<text x="99.9" y="77.9">FDI_TXN5</text>
<text x="99.9" y="81.4">FDI_TXN7</text>
<text x="99.9" y="79.7">FDI_TXN6</text>
<text x="71.3" y="84.3">25</text>
<text x="74.2" y="84.3">FDI_TXP[7..0]</text>
<text x="99.9" y="86.8">FDI_TXP0</text>
<text x="99.9" y="88.6">FDI_TXP1</text>
<text x="99.9" y="93.9">FDI_TXP4</text>
<text x="99.9" y="95.7">FDI_TXP5</text>
<text x="99.9" y="90.3">FDI_TXP2</text>
<text x="99.9" y="92.1">FDI_TXP3</text>
<text x="99.9" y="99.2">FDI_TXP7</text>
<text x="99.9" y="97.5">FDI_TXP6</text>
<text x="65.8" y="103.5">25</text>
<text x="65.8" y="105.3">25</text>
<text x="69.7" y="103.5">FDI_FSYNC0</text>
<text x="69.7" y="105.3">FDI_FSYNC1</text>
<text x="65.8" y="108.8">25</text>
<text x="65.8" y="112.4">25</text>
<text x="69.7" y="108.8">FDI_INT</text>
<text x="69.7" y="112.4">FDI_LSYNC0</text>
<text x="65.8" y="114.2">25</text>
<text x="69.7" y="114.2">FDI_LSYNC1</text>
<text x="96.4" y="125.9">eDP_HPD_CPU</text>
<text x="96.4" y="122.3">eDP_COMP_CPU</text>
<text x="74.7" y="132">32</text>
<text x="79" y="132">EDP_AUXN</text>
<text x="74.7" y="133.7">32</text>
<text x="79" y="133.7">EDP_AUXP</text>
<text x="74.7" y="139.1">32</text>
<text x="79" y="139.1">EDP_TXP0</text>
<text x="8.9" y="148">32</text>
<text x="14.6" y="148">EDP_HPD</text>
<text x="74.7" y="148">32</text>
<text x="79" y="148">EDP_TXN0</text>
</g>
<g font-size="1.6" fill="#004080">
<text x="116.5" y="29.2">DMI_RX#0</text>
<text x="145.9" y="29.2">PEG_RCOMPO</text>
<text x="146.6" y="27.4">PEG_ICOMPO</text>
<text x="147.4" y="25.6">PEG_ICOMPI</text>
<text x="116.5" y="30.9">DMI_RX#1</text>
<text x="116.5" y="32.7">DMI_RX#2</text>
<text x="116.5" y="34.5">DMI_RX#3</text>
<text x="149.1" y="34.5">PEG_RX#0</text>
<text x="116.5" y="38.1">DMI_RX0</text>
<text x="116.5" y="39.8">DMI_RX1</text>
<text x="116.5" y="41.6">DMI_RX2</text>
<text x="149.1" y="36.3">PEG_RX#1</text>
<text x="149.1" y="38.1">PEG_RX#2</text>
<text x="149.1" y="39.8">PEG_RX#3</text>
<text x="149.1" y="41.6">PEG_RX#4</text>
<text x="116.5" y="43.4">DMI_RX3</text>
<text x="116.5" y="46.9">DMI_TX#0</text>
<text x="149.1" y="43.4">PEG_RX#5</text>
<text x="149.1" y="45.2">PEG_RX#6</text>
<text x="149.1" y="46.9">PEG_RX#7</text>
<text x="116.5" y="48.7">DMI_TX#1</text>
<text x="116.5" y="50.5">DMI_TX#2</text>
<text x="116.5" y="52.3">DMI_TX#3</text>
<text x="148.2" y="52.3">PEG_RX#10</text>
<text x="149.1" y="48.7">PEG_RX#8</text>
<text x="149.1" y="50.5">PEG_RX#9</text>
<text x="116.5" y="55.8">DMI_TX0</text>
<text x="116.5" y="57.6">DMI_TX1</text>
<text x="116.5" y="59.4">DMI_TX2</text>
<text x="148.2" y="54.1">PEG_RX#11</text>
<text x="148.2" y="55.8">PEG_RX#12</text>
<text x="148.2" y="57.6">PEG_RX#13</text>
<text x="148.2" y="59.4">PEG_RX#14</text>
<text x="116.5" y="61.2">DMI_TX3</text>
<text x="148.2" y="61.2">PEG_RX#15</text>
<text x="150" y="64.7">PEG_RX0</text>
<text x="116.5" y="70.1">FDI0_TX#0</text>
<text x="116.5" y="71.8">FDI0_TX#1</text>
<text x="150" y="66.5">PEG_RX1</text>
<text x="150" y="68.3">PEG_RX2</text>
<text x="150" y="70.1">PEG_RX3</text>
<text x="150" y="71.8">PEG_RX4</text>
<text x="116.5" y="73.6">FDI0_TX#2</text>
<text x="116.5" y="75.4">FDI0_TX#3</text>
<text x="116.5" y="77.2">FDI1_TX#0</text>
<text x="150" y="73.6">PEG_RX5</text>
<text x="150" y="75.4">PEG_RX6</text>
<text x="150" y="77.2">PEG_RX7</text>
<text x="116.5" y="79">FDI1_TX#1</text>
<text x="116.5" y="80.7">FDI1_TX#2</text>
<text x="116.5" y="82.5">FDI1_TX#3</text>
<text x="149.1" y="82.5">PEG_RX10</text>
<text x="150" y="79">PEG_RX8</text>
<text x="150" y="80.7">PEG_RX9</text>
<text x="116.5" y="87.8">FDI0_TX0</text>
<text x="116.5" y="89.6">FDI0_TX1</text>
<text x="149.1" y="84.3">PEG_RX11</text>
<text x="149.1" y="86.1">PEG_RX12</text>
<text x="149.1" y="87.8">PEG_RX13</text>
<text x="149.1" y="89.6">PEG_RX14</text>
<text x="116.5" y="91.4">FDI0_TX2</text>
<text x="116.5" y="93.2">FDI0_TX3</text>
<text x="116.5" y="95">FDI1_TX0</text>
<text x="149.1" y="91.4">PEG_RX15</text>
<text x="149.3" y="95">PEG_TX#0</text>
<text x="116.5" y="96.7">FDI1_TX1</text>
<text x="116.5" y="98.5">FDI1_TX2</text>
<text x="116.5" y="100.3">FDI1_TX3</text>
<text x="149.3" y="96.7">PEG_TX#1</text>
<text x="149.3" y="98.5">PEG_TX#2</text>
<text x="149.3" y="100.3">PEG_TX#3</text>
<text x="116.5" y="103.8">FDI0_FSYNC</text>
<text x="116.5" y="105.6">FDI1_FSYNC</text>
<text x="149.3" y="102.1">PEG_TX#4</text>
<text x="149.3" y="103.8">PEG_TX#5</text>
<text x="149.3" y="105.6">PEG_TX#6</text>
<text x="149.3" y="107.4">PEG_TX#7</text>
<text x="116.5" y="109.2">FDI_INT</text>
<text x="116.5" y="112.7">FDI0_LSYNC</text>
<text x="148.4" y="112.7">PEG_TX#10</text>
<text x="149.3" y="109.2">PEG_TX#8</text>
<text x="149.3" y="111">PEG_TX#9</text>
<text x="116.5" y="114.5">FDI1_LSYNC</text>
<text x="148.4" y="114.5">PEG_TX#11</text>
<text x="148.4" y="116.3">PEG_TX#12</text>
<text x="148.4" y="118.1">PEG_TX#13</text>
<text x="148.4" y="119.8">PEG_TX#14</text>
<text x="116.5" y="123.4">EDP_COMPIO</text>
<text x="116.5" y="125.2">EDP_ICOMPO</text>
<text x="148.4" y="121.6">PEG_TX#15</text>
<text x="150.2" y="125.2">PEG_TX0</text>
<text x="116.5" y="127">EDP_HPD</text>
<text x="150.2" y="127">PEG_TX1</text>
<text x="150.2" y="128.7">PEG_TX2</text>
<text x="150.2" y="130.5">PEG_TX3</text>
<text x="116.5" y="134.1">EDP_AUX</text>
<text x="116.5" y="132.3">EDP_AUX#</text>
<text x="150.2" y="132.3">PEG_TX4</text>
<text x="150.2" y="134.1">PEG_TX5</text>
<text x="150.2" y="135.8">PEG_TX6</text>
<text x="150.2" y="137.6">PEG_TX7</text>
<text x="116.5" y="139.4">EDP_TX#0</text>
<text x="116.5" y="141.2">EDP_TX#1</text>
<text x="116.5" y="143">EDP_TX#2</text>
<text x="149.3" y="143">PEG_TX10</text>
<text x="150.2" y="139.4">PEG_TX8</text>
<text x="150.2" y="141.2">PEG_TX9</text>
<text x="116.5" y="148.3">EDP_TX0</text>
<text x="116.5" y="144.7">EDP_TX#3</text>
<text x="149.3" y="144.7">PEG_TX11</text>
<text x="149.3" y="146.5">PEG_TX12</text>
<text x="149.3" y="148.3">PEG_TX13</text>
<text x="116.5" y="150.1">EDP_TX1</text>
<text x="116.5" y="151.8">EDP_TX2</text>
<text x="116.5" y="153.6">EDP_TX3</text>
<text x="149.3" y="150.1">PEG_TX14</text>
<text x="149.3" y="151.8">PEG_TX15</text>
</g>
<g font-size="1.3">
<text x="30.8" y="1.3">A</text>
<text x="88.9" y="1.3">B</text>
<text x="146.9" y="1.3">C</text>
<text x="205" y="1.3">D</text>
<text x="263.1" y="1.3">E</text>
<text x=".5" y="28.4">4</text>
<text x="292.6" y="28.4">4</text>
<text x=".5" y="79.5">3</text>
<text x="292.6" y="79.5">3</text>
<text x=".5" y="130.6">2</text>
<text x="292.6" y="130.6">2</text>
<text x=".5" y="181.7">1</text>
<text x="292.6" y="181.7">1</text>
<text x="30.8" y="207.4">A</text>
<text x="88.9" y="207.4">B</text>
<text x="146.9" y="207.4">C</text>
<text x="205" y="207.4">D</text>
<text x="263.1" y="207.4">E</text>
</g>
</svg>
